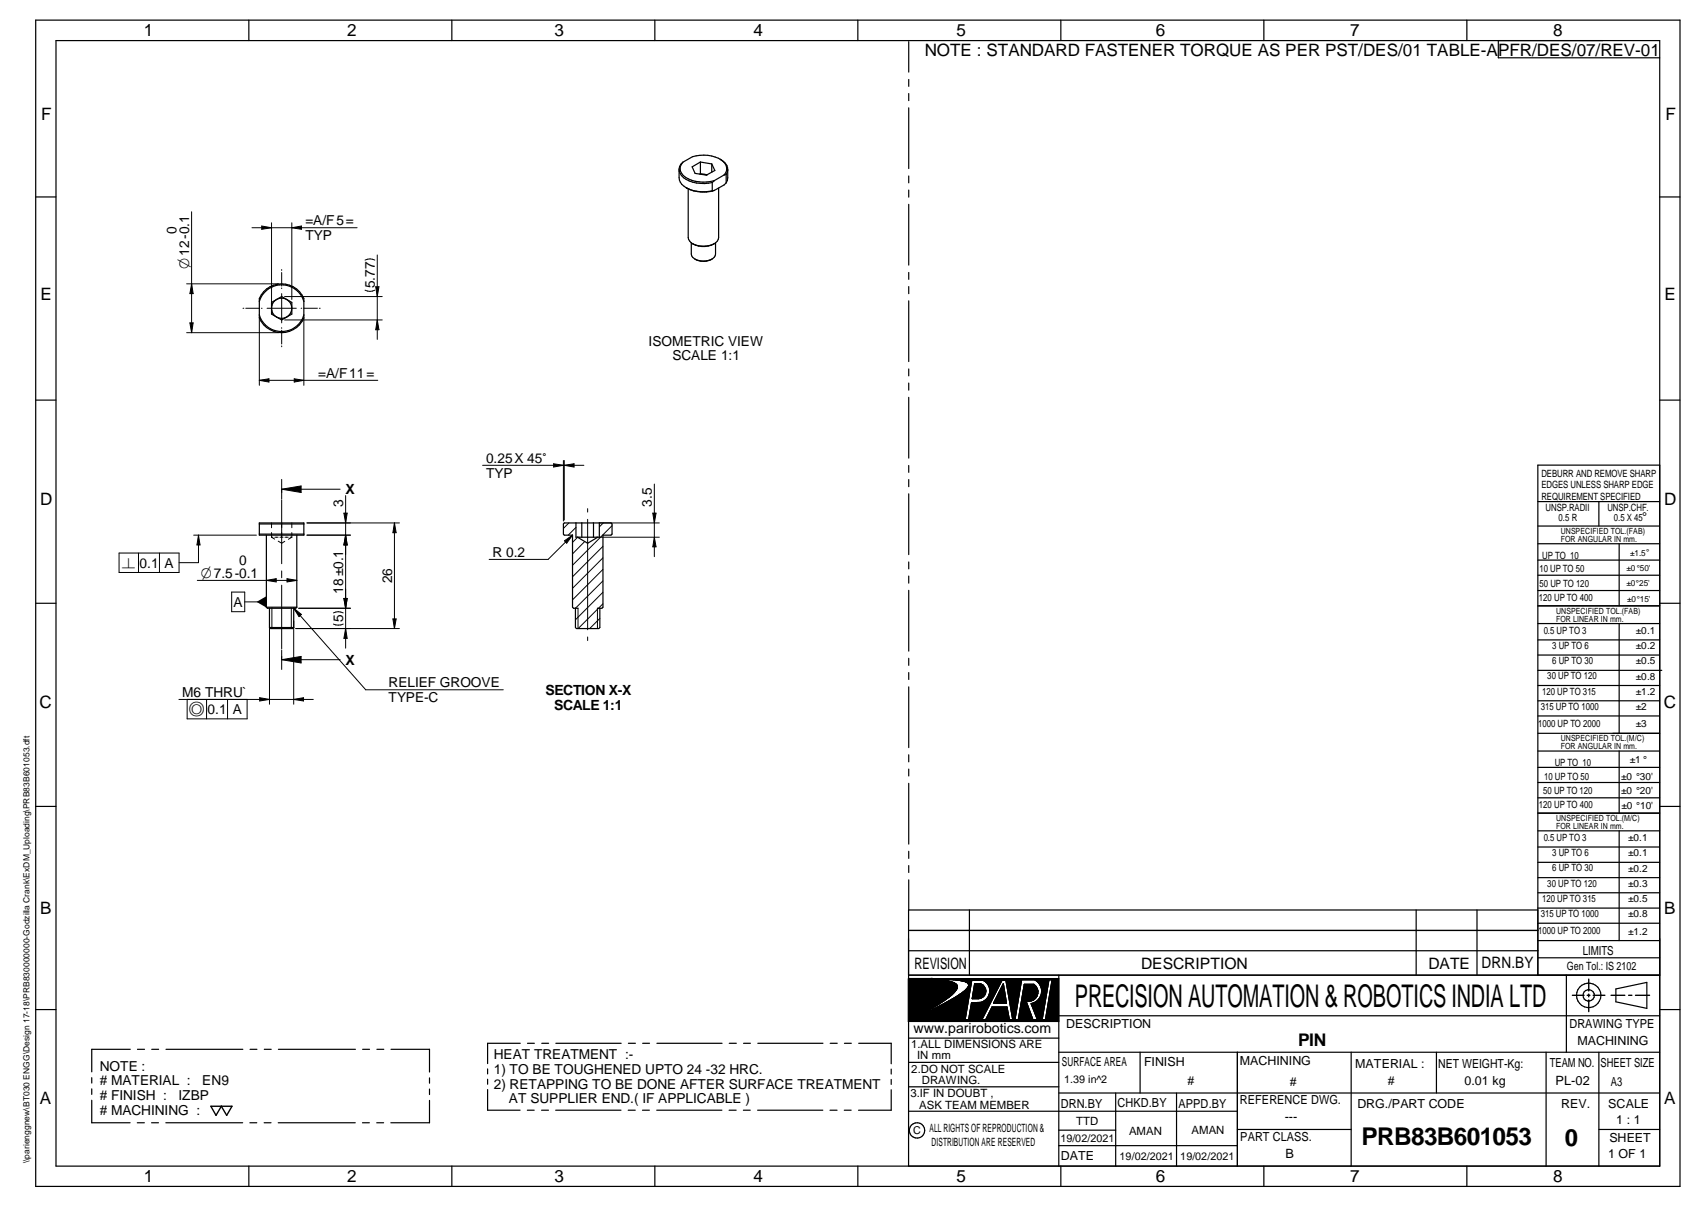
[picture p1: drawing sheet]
<svg xmlns="http://www.w3.org/2000/svg" width="420mm" height="297mm" viewBox="0 0 420 297" stroke-linecap="round" stroke-linejoin="round" font-family="sans-serif">
<g fill="none" stroke="#000" stroke-width=".3">
<path d="M8.8 5h405v287h-405zM13.8 10h395v277h-395zM61.3 5v5M111.3 5v5M161.3 5v5M211.3 5v5M223.8 10.2v7.5M223.8 19.6v1.7M261.3 5v5M311.3 5v5M361.3 5v5M369 10v4.2h39.8"/>
<path d="M168.2 39.9a2.44 2.44 0 0 0 .8 4.3 9 9 0 0 0 6.4 .7M168.2 39.9a8.4 8.4 0 0 1 9.4-.5 2.32 2.32 0 0 1 .7 3.7M168.2 39.9a2.3 2.3 0 0 0 .7 3.7 9.1 9.1 0 0 0 7 .8M172.5 39.9v2.9M172.5 39.9l-2 1.2 .7 1.6 2.8 .4 2.1-1.1-.8-1.7M172.5 39.9l2.8 .4M177.3 39.2a2.62 2.62 0 0 1 1.5 3.8M223.8 23v1.8M223.8 26.5v15M8.8 48.5h5M167.2 41.7a3.8 3.8 0 0 0 1.3 4.1 9.2 9.2 0 0 0 7.4 1.1M169 46.2l.2 .1a7.6 7.6 0 0 0 3.7 .9"/>
<path d="M169.5 46.5v12a2.18 2.18 0 0 0 1.2 1.6M170.3 59.7v2.8a2.52 2.52 0 0 0 2.6 1.8 2.9 2.9 0 0 0 3.3-1.8v-2.8M170.6 60l.2 .1M172.5 42.8h-.2M172.5 42.8l1.4 .2M172.8 42.9l1.1 .1M173.9 43h.3M173.9 43h.2M175.3 40.3v2.1M175.4 44.9v2.1M175.4 47l-1.8 .2M175.9 60l-.8 .4"/>
<path d="M175.9 46.9l-.5 .1M175.9 44.4l-.5 .5M177 46.3v12.2a2.15 2.15 0 0 1-1.9 1.8M178.3 43.1l-2.4 1.3M178.8 45l-.5 .5-2.4 1.4M178.8 43l-.5 .1M178.8 43v2M179.2 41.7v2l-.4 1.3M223.8 43.3v1.7M223.8 46.8v1.7M223.8 50.3v14.9M408.8 48.5h5"/>
<path d="M63.9 74.2a5.7 5.7 0 0 1 5.5-4.1 5.7 5.7 0 0 1 5.4 4.1M63.9 77.5a5.7 5.7 0 0 0 5.5 4.1 5.7 5.7 0 0 0 5.4-4.1M66.9 74.4l2.5-1.4 2.5 1.4v2.9l-2.5 1.4-2.5-1.4zM170.7 60.1l1.4 .4M170.8 60.1l1.3 .4M171.1 63.8a4.3 4.3 0 0 0 4.3 0M172.1 60.5h2.3M172.1 60.5l.7 .2 1.6-.2M175.1 60.3l-.7 .2M223.8 67.1v1.6M223.8 70.5v1.8M223.8 74v15"/>
<path d="M8.8 98.5h5M223.8 90.8v1.7M223.8 94.3v1.7M223.8 97.8v14.9M408.8 98.5h5M223.8 114.6v1.6M223.8 118v1.8M408.8 114.5h-30.1v125.5M63.9 128.7h10.9v3h-10.9zM63.9 128.9h10.9M63.9 131.4h10.9M65.6 131.7v17.7"/>
<path d="M73.1 131.7v17.7M141.8 128.7v3.5h5.8v-3.5M142.2 132.2l2.5 1.5 2.5-1.5M143.3 128.7v3.5M146.2 128.7v3.5M223.8 121.5v15M223.8 138.3v1.7M378.7 123.4h30.1M378.7 133.8h30.1M378.7 137.8h30.1M378.7 129.5h30.1M393.8 123.4v6.1"/>
<path d="M398.8 133.8v15.3M8.8 148.5h5M65.6 149.4h7.5M65.6 149.4l.3 .3h6.9l.3-.3M66.4 154.4h5.9M66.4 154.4l.2 .3h5.5l.2-.3M66.4 149.7v4.7M72.3 149.7v4.7M141.7 149.7v4.7l.3 .3h5.5l.2-.3v-4.7M142.4 149.7h-1.1l-.3-.3v-17.7h-2l-.2-.3v-2.5l.2-.2h11.5l.2 .2v2.5l-.2 .3h-2v17.7l-.3 .3h-1.1M223.8 141.8v1.7M223.8 145.3v14.9"/>
<path d="M378.7 141.6h30.1M378.7 145.3h30.1M378.7 149.1h30.1M378.7 153.5h30.1M378.7 157.5h30.1M398.8 153.5v27M408.8 148.5h5M223.8 162v1.7M223.8 165.5v1.7M223.8 169v15M378.7 161.2h30.1M378.7 165h30.6"/>
<path d="M378.7 168.7h30.1M378.7 172.5h30.1M378.7 176.2h30.1M8.8 198.5h5M223.8 185.8v1.7M223.8 189.3v1.7M223.8 192.8v14.9M378.7 184.8h30.1M378.7 188.8h30.1M378.7 192.6h30.1M378.7 196.3h30.1M378.7 180.5h30.1"/>
<path d="M398.8 184.8v15.3M408.8 198.5h5M223.8 209.5v1.7M223.8 213v1.7M223.8 216.5v7.5M378.7 200.1h30.1M378.7 204.5h30.1M378.7 208.4h30.1M378.7 212.2h30.1M378.7 216h30.1M378.7 219.7h30.1M398.8 204.5v27"/>
<path d="M223.8 240h185M223.8 229h154.9M223.8 234h154.9M238.7 223.9v16M260.8 240v47M348.8 223.9v16M363.8 223.9v16M378.7 223.9h-154.9v63.1M378.7 223.5h30.1M378.7 227.2h30.1M378.7 231.5h30.1M378.7 235.7h30.1"/>
<path d="M385.8 240v19M8.8 248.5h5M32.1 258.2h-9.5v5.6M33.9 258.2h1.7M37.4 258.2h1.7M40.9 258.2h18.9M61.6 258.2h1.7M65.1 258.2h1.7M68.6 258.2h18.9M89.3 258.2h1.7M92.8 258.2h1.7M96.3 258.2h9.5v5.6"/>
<path d="M128.1 256.8h-8v4.9M129.9 256.8h1.7M133.4 256.8h1.7M136.9 256.8h16.1M154.8 256.8h1.7M158.3 256.8h1.7M161.8 256.8h16M179.6 256.8h1.7M183.1 256.8h1.7M186.6 256.8h16.1M204.5 256.8h1.7M208 256.8h1.7"/>
<path d="M211.5 256.8h8v5M223.8 255.5h37M223.8 251.4h37M223.8 240.8h37M260.8 250h148M260.8 259h148M280.8 259v10M304.7 259v28M332.8 259v28M353.8 259v10M380.8 259v28M393.8 259v28"/>
<path d="M398 243.4l7.6-1.6v6.4l-7.6-1.7zM408.8 248.5h5M22.6 270.8v5.5h9.4M22.6 265.2v1.3M22.6 268v1.3M33.8 276.3h1.7M37.3 276.3h1.7M40.8 276.3h19M61.5 276.3h1.7M65.1 276.3h1.6M68.5 276.3h19M89.3 276.3h1.7"/>
<path d="M92.8 276.3h1.7M105.8 270.8v5.5h-9.5M105.8 265.3v1.3M105.8 268v1.4M120.1 263.1v1.2M120.1 265.6v1.2M120.1 268.1v5.1h8M129.9 273.2h1.7M133.4 273.2h1.7M136.9 273.2h16M154.7 273.2h1.8M158.2 273.2h1.7"/>
<path d="M161.7 273.2h16.1M179.6 273.2h1.7M183.1 273.2h1.7M186.6 273.2h16M204.4 273.2h1.8M207.9 273.2h1.7M219.5 268.2v5h-8.1M219.5 263.1v1.2M219.5 265.6v1.3M223.8 261.5h37M223.8 267.5h37M223.8 273.5h80.9"/>
<path d="M260.8 269h148M260.8 278.1h14M274.8 269v18M289.8 269v18M304.7 278h28.1M393.8 278h15M61.3 287v5M111.3 287v5M161.3 287v5M211.3 287v5M260.8 281.9h43.9M261.3 287v5"/>
<path d="M311.3 287v5M361.3 287v5"/>
<circle cx="69.3" cy="75.9" r="6"/>
<circle cx="69.4" cy="75.9" r="2.5"/>
<circle cx="391.3" cy="244.9" r="1.41"/>
<circle cx="391.3" cy="245" r="3"/>
<circle cx="225.9" cy="278.2" r="1.89"/>
</g>
<g fill="none" stroke="#000" stroke-width=".34">
<path d="M226.4 249.9l-2.6 1.5M226.9 249.6l-.2 .2M227.8 249.1l-.3 .2M229.3 240.8l1.5 .2M229.3 240.8l4.3 .7M229.3 240.8l5.6 .3M229.6 240.8l.4 .1M230 240.9l3.6 .1M230 240.9l-6.2-.1v10.6M230.8 241l2.8 .5M230.8 241l.5 .1M231 247.2l-7.2 4.2"/>
<path d="M231.4 247.6l-.3 .2M231.7 247.4l-.3 .2M232 241.2h.3M233.3 241h.3M233.6 241.5l.7 .1M233.6 241l1.2 .1M233.8 241.5l.2 .1M234.3 241.6l1.1 .5 .3 .5M234.3 241.6l1.1 .6M234.5 244.7l-3.6 2.6-2.8 1.7M234.8 241.1l2.9 .5M234.9 241.1l2.8 .5"/>
<path d="M234.9 245.7l-5 2.7-6.1 3M235 245.7l-5.3 2.8-5.9 2.9M235.4 243.7l-1.1 1.2-3.1 2.2M235.4 243.7l-.4 .5M235.5 243.5l-.1 .2M235.6 242.4l.1 .2M235.6 243.4l-.1 .1M235.7 242.6l-.2 .9M235.7 242.6l-.3 1.1M236 245l-1 .7M236 245l-1.1 .7M237.5 243.9l-1.5 1.1"/>
<path d="M237.7 241.6l.8 .4M237.7 241.6l.8 .4 .1 .3M238.3 243.2l-.8 .7M238.4 243l-.1 .1M238.4 241.9l.1 .1M238.5 242.9l-.1 .1M238.5 242.9l-.9 .9M238.5 242l.1 .6M238.5 242.7v.2M238.6 242.5l-.1 .2M239.3 241.2h2.8a2.94 2.94 0 0 1 1.7 3 2.94 2.94 0 0 1-2.2 2.5l-2.3 .1-.7 4.2h-1zM240.1 242.1h1.4a1.85 1.85 0 0 1 1.2 2.1 1.85 1.85 0 0 1-1.7 1.5h-1.5z"/>
<path d="M246.7 241.2h1.1l1.7 9.8h-.9l-.6-3.1h-3.7l-1.5 3.1h-1zM247.1 242.2l.8 4.7h-3.2zM251.6 241.1h3.2a3.2 3.2 0 0 1 1.7 3.3 3.2 3.2 0 0 1-2.5 2.6l1.6 4h-1.2l-1.8-4.7a2.25 2.25 0 0 0 2.8-1.2 2.25 2.25 0 0 0-.8-2.8h-2.3l-1.5 8.7h-.9zM258.3 241.1h.9l-1.7 9.9h-.9zM387.3 244.9h2.8M390.9 244.9h.7M391.3 241v2.9M391.3 244.6v.7M391.3 246.1v2.9M392.4 244.9h2.9M396.8 244.9h3.4M401.1 244.9h.8"/>
<path d="M402.8 244.9h3.5M51.9 272.2h5.2l-1.3 2.3-1.3-2.3-1.3 2.3z"/>
</g>
<g fill="#000">
<path d="M64.5 55.6l2.4 .4-2.4 .4zM71.9 56l2.3-.4v.8zM46.8 79.5h.8l-.4 2.4zM47.2 69.8l.4 2.5h-.8zM92.5 70.6h.8l-.4 2.4zM63.9 93.6l2.3-.4v.8zM72.5 93.2l2.3 .4-2.3 .4zM92.9 78.7l.4 2.5h-.8zM69.4 120.4l4.8-.8v1.6zM136.3 114.1l2.5 .4-2.5 .4zM139 114.5l2.4-.4v.8zM48.9 131.7l.4 2.4h-.8z"/>
<path d="M85.1 131.7l.4 2.4h-.8zM84.7 126.3h.8l-.4 2.4zM97.1 128.7l.5 2.4h-.8zM139 133.1l2-1.4-1.4 2zM161.2 132.2l.4 2.4h-.8zM160.8 126.3h.8l-.4 2.4zM63.2 148.1l2.4-1.4v2.8zM65.6 142.8l2.4-.4v.8zM70.7 142.4l2.4 .4-2.4 .4zM72.3 149.7l1.9 1.5-.6 .6zM85.1 154.7l.4 2.4h-.8zM84.7 147.3h.8l-.4 2.4z"/>
<path d="M96.8 152.3h.8l-.5 2.4zM64 171.7l2.4 .4-2.4 .4zM69.4 162.3l4.8-.8v1.7zM72.3 172.1l2.4-.4v.8zM247.1 242.2l.8 4.7h-3.2z"/>
<path d="M223.8 240.8h5.5l4.1 .6a2.33 2.33 0 0 1 2.3 1.5l-.6 1.2-2.2 1.9-3.2 2-5.9 3.4z" fill-rule="evenodd"/>
<path d="M229.3 240.8l7.2 .5 1.8 .5 .3 .3v.5l-.4 .7-.8 .7-2.4 1.7-5.3 2.8-5.9 2.9h37v-10.6zM246.7 241.2h1.1l1.7 9.8h-.9l-.6-3.1h-3.7l-1.5 3.1h-1zM239.3 241.2h2.8a2.94 2.94 0 0 1 1.7 3 2.94 2.94 0 0 1-2.2 2.5l-2.3 .1-.7 4.2h-1zM251.6 241.1h3.2a3.2 3.2 0 0 1 1.7 3.3 3.2 3.2 0 0 1-2.5 2.6l1.6 4h-1.2l-1.8-4.7a2.25 2.25 0 0 0 2.8-1.2 2.25 2.25 0 0 0-.8-2.8h-2.3l-1.5 8.7h-.9zM258.3 241.1h.9l-1.7 9.9h-.9z" fill-rule="evenodd"/>
<path d="M240.1 242.1h1.4a1.85 1.85 0 0 1 1.2 2.1 1.85 1.85 0 0 1-1.7 1.5h-1.5z" fill-rule="evenodd"/>
</g>
<g fill="#000">
<circle cx="235.4" cy="242.2" r=".17"/>
<circle cx="235.5" cy="242.3" r=".17"/>
<circle cx="238.4" cy="241.9" r=".17"/>
</g>
<g fill="none" stroke="#000" stroke-width=".25">
<path d="M47.2 52.1v29.8M62 56h26M64.5 55.6l2.4 .4-2.4 .4zM66.9 54.8v20.3M71.9 54.8v18.9M71.9 56l2.3-.4v.8zM46 69.8h22.7M46.8 79.5h.8l-.4 2.4zM47.2 69.8l.4 2.5h-.8zM59.8 75.9h.3M60.5 75.9h3.4M63.9 78.2v16.6"/>
<path d="M64.4 75.9h.1M65.8 75.9h7.2M69.4 66.3v.2M69.4 67.1v3.3M69.4 70.9v.1M69.4 72.3v7.2M70.1 78.7h24M70.1 73h24M74.2 75.9h.1M74.8 75.9h3.4M74.8 78.2v16.6M78.6 75.9h.3"/>
<path d="M89.9 71.4a2.6 2.6 0 0 0 2.4 0M89.9 64a2.6 2.6 0 0 1 2.4 0M92.5 70.6h.8l-.4 2.4zM92.9 78.7l.4 2.5h-.8zM92.9 62.7v20.8M46 81.9h22.7M63.9 93.6l2.3-.4v.8zM63.9 93.6h29.1M69.4 80.6v.2M69.4 81.3v3.4M69.4 85.1v.2M72.5 93.2l2.3 .4-2.3 .4z"/>
<path d="M69.4 118v4.8M118.9 114.5h24.9M136.3 114.1l2.5 .4-2.5 .4zM138.8 113.3v14.9M139 113.3v14.7M139 114.5l2.4-.4v.8zM161.2 119.1v17.9M29.3 136.1h14.8v4.8h-14.8zM34.1 136.1v4.8M39.3 136.1v4.8M47.7 131.7h15.5M48.9 131.7l.4 2.4h-.8z"/>
<path d="M48.9 131.7v6.8h-4.8M66.9 128.7v1.2M66.9 131.1v1.1M66.9 132.2h.3M66.9 132.2l.7 .5M67.7 132.2h.8M68.5 133.2l.9 .5 .7-.5M68.9 132.2h.8M69.4 123v15.7M69.4 120.4h14.4M69.4 120.4l4.8-.8v1.6zM70.2 132.2h.8"/>
<path d="M71.4 132.2h.5M71.9 128.7v1.2M71.9 131.1v1.1M71.9 132.2l-.9 .5M75.6 128.7h22.8M75.6 131.7h10.7M84.7 126.3h.8l-.4 2.4zM85.1 122v37.5M85.1 131.7l.4 2.4h-.8zM97.1 128.7l.5 2.4h-.8zM97.1 128.7v26M139 133.1l2-1.4-1.4 2z"/>
<path d="M140.1 128.7l-1.3 1.3M141 131.7l-6 6h-14.5M141.8 129.8l-1.9 1.9M142.3 132.2l-1.3 1.3M144 133.3l-3 3M144.7 125.2v.8M144.7 127.8v27.2M147.6 132.2h14.8M147.6 128.7h14.8M148.5 134.5l-7.5 7.4M148.5 137.3l-7.5 7.5M148.6 128.7l-1 1"/>
<path d="M150.7 129.4l-9.7 9.7M160.8 126.3h.8l-.4 2.4zM161.2 132.2l.4 2.4h-.8zM48.6 142.8h24.5M57.1 145.7h3.2v4.8h-3.2zM60.3 148.1h5.3M65.6 142.8l2.4-.4v.8zM66.4 152.8v20.5M67 149.7v5M69.4 140.5v1.7M69.4 144v15.7M69.4 160v4.8"/>
<path d="M70.7 142.4l2.4 .4-2.4 .4zM71.7 149.7v5M72.3 152.8v20.5M72.3 149.7l17.8 20.1h33.8M72.3 149.7l1.9 1.5-.6 .6zM72.8 154.7h25.6M73.6 149.7h12.7M82.1 153.6a2.99 2.99 0 0 0 2.4 0M82.1 150.8a2.6 2.6 0 0 1 2.4 0M84.7 147.3h.8l-.4 2.4zM85.1 154.7l.4 2.4h-.8zM96.8 152.3h.8l-.5 2.4z"/>
<path d="M142.4 149.7v5M144.7 156.8v.8M147.1 149.7v5M147.7 152.2l-2.5 2.5M148.5 140.1l-7.5 7.5M148.5 143l-6.8 6.7M148.5 145.8l-6.8 6.7M148.5 148.6l-6.1 6.1M44.1 172.1h33.1M46.1 172.1v4.8h14.8v-4.8M50.9 172.1v4.8M56 172.1v4.8"/>
<path d="M64 171.7l2.4 .4-2.4 .4zM69.4 162.3l4.8-.8v1.7zM69.4 162.3h14.4M72.3 172.1l2.4-.4v.8z"/>
</g>
<text font-size="7.7" x="264.7" y="247.9">PRECISION AUTOMATION &amp; ROBOTICS INDIA LTD</text>
<text font-size="6" x="335.3" y="281.7">PRB83B601053</text>
<text font-size="5.9" x="385.4" y="282.1">0</text>
<text font-size="4.3" x="319.7" y="257.4">PIN</text>
<g font-size="4.2">
<text x="35.4" y="9">1</text>
<text x="85.5" y="8.9">2</text>
<text x="136.6" y="9">3</text>
<text x="185.6" y="9">4</text>
<text x="235.6" y="9">5</text>
<text x="284.6" y="8.8">6</text>
<text x="332.6" y="9">7</text>
<text x="382.6" y="9">8</text>
<text x="227.7" y="13.8">NOTE : STANDARD FASTENER TORQUE AS PER PST/DES/01 TABLE-A</text>
<text x="369" y="13.7">PFR/DES/07/REV-01</text>
<text x="10.1" y="29.6">F</text>
<text x="410.2" y="29.6">F</text>
<text x="9.9" y="73.9">E</text>
<text x="409.9" y="73.9">E</text>
<text x="9.9" y="124.2">D</text>
<text x="409.9" y="124.2">D</text>
<text x="9.7" y="174.3">C</text>
<text x="409.7" y="174.3">C</text>
<text x="9.9" y="225">B</text>
<text x="409.8" y="225">B</text>
<text x="9.8" y="271.7">A</text>
<text x="409.8" y="271.7">A</text>
<text x="35.4" y="291">1</text>
<text x="85.5" y="290.9">2</text>
<text x="136.6" y="291">3</text>
<text x="185.6" y="291">4</text>
<text x="235.6" y="291">5</text>
<text x="284.6" y="290.8">6</text>
<text x="332.6" y="291">7</text>
<text x="382.6" y="291">8</text>
</g>
<g font-size="3.9">
<text x="225.2" y="238.6">REVISION</text>
<text x="281" y="238.6">DESCRIPTION</text>
<text x="351.8" y="238.4">DATE</text>
<text x="364.9" y="238.3">DRN.BY</text>
</g>
<g font-size="3.7">
<text x="46.6" y="66.2" transform="rotate(-90 46.6 66.2)">O12-0.1</text>
<text x="30" y="139.7">n</text>
<text x="49.4" y="142.2">O7.5-0.1</text>
<text x="46.5" y="175.7">a</text>
</g>
<text font-size="3.5" x="224.9" y="254.3">www.parirobotics.com</text>
<g font-size="3.4">
<text x="43.5" y="57.6" transform="rotate(-90 43.5 57.6)">0</text>
<text x="75.2" y="55.5">=A/F5=</text>
<text x="75.2" y="59.1">TYP</text>
<text x="92.3" y="71" transform="rotate(-90 92.3 71)">5.77</text>
<text x="159.8" y="85">ISOMETRIC VIEW</text>
<text x="165.6" y="88.6">SCALE 1:1</text>
<text x="78.4" y="93">=A/F11=</text>
<text x="119.7" y="113.9">0.25X 45v</text>
<text x="119.7" y="117.5">TYP</text>
<text x="84.5" y="124.7" transform="rotate(-90 84.5 124.7)">3</text>
<text x="85.1" y="121.6">X</text>
<text x="160.6" y="124.7" transform="rotate(-90 160.6 124.7)">3.5</text>
<text x="121.3" y="137.1">R 0.2</text>
<text x="34.4" y="139.7">0.1 A</text>
<text x="58.9" y="139.1">0</text>
<text x="96.6" y="143.6" transform="rotate(-90 96.6 143.6)">26</text>
<text x="57.5" y="149.4">A</text>
<text x="84.5" y="146.1" transform="rotate(-90 84.5 146.1)">18±0.1</text>
<text x="84.5" y="153.1" transform="rotate(-90 84.5 153.1)">5</text>
<text x="85.1" y="163.6">X</text>
<text x="44.9" y="171.5">M6 THRU`</text>
<text x="95.7" y="169.2">RELIEF GROOVE</text>
<text x="95.7" y="172.8">TYPE-C</text>
<text x="134.4" y="171.2">SECTION X-X</text>
<text x="51.1" y="175.7">0.1 A</text>
<text x="136.5" y="174.8">SCALE 1:1</text>
<text x="24.6" y="263.5">NOTE :</text>
<text x="121.6" y="260.7">HEAT TREATMENT :-</text>
<text x="24.6" y="267.1"># MATERIAL :</text>
<text x="49.8" y="267.1">EN9</text>
<text x="121.6" y="264.3">1) TO BE TOUGHENED UPTO 24 -32 HRC.</text>
<text x="121.6" y="267.9">2) RETAPPING TO BE DONE AFTER SURFACE TREATMENT</text>
<text x="24.6" y="270.7"># FINISH :</text>
<text x="24.6" y="274.3"># MACHINING :</text>
<text x="44" y="270.7">IZBP</text>
<text x="125.3" y="271.5">AT SUPPLIER END.( IF APPLICABLE )</text>
</g>
<g font-size="3.1">
<text x="404.4" y="128.3">°</text>
<text x="389.8" y="234.9">LIMITS</text>
<text x="262.6" y="253">DESCRIPTION</text>
<text x="386.5" y="253">DRAWING TYPE</text>
<text x="388.5" y="257.1">MACHINING</text>
<text x="261.5" y="262.3">SURFACE AREA</text>
<text x="281.8" y="262.3">FINISH</text>
<text x="305.4" y="262.2">MACHINING</text>
<text x="333.8" y="262.8">MATERIAL :</text>
<text x="354.2" y="262.7">NET WEIGHT-Kg:</text>
<text x="381.7" y="262.6">TEAM NO.</text>
<text x="394.2" y="262.6">SHEET SIZE</text>
<text x="292.4" y="267">#</text>
<text x="317.7" y="267.2">#</text>
<text x="341.8" y="267.1">#</text>
<text x="360.7" y="267">0.01 kg</text>
<text x="383.1" y="267.1">PL-02</text>
<text x="396.7" y="267.4">A3</text>
<text x="261.3" y="272.6">DRN.BY</text>
<text x="275.2" y="272.5">CHKD.BY</text>
<text x="290.3" y="272.7">APPD.BY</text>
<text x="305.4" y="271.8">REFERENCE DWG.</text>
<text x="316.4" y="275.9">---</text>
<text x="334.3" y="272.8">DRG./PART CODE</text>
<text x="384.5" y="272.7">REV.</text>
<text x="396.1" y="272.6">SCALE</text>
<text x="305.5" y="280.8">PART CLASS.</text>
<text x="396.4" y="281.1">SHEET</text>
<text x="398" y="276.5">1 : 1</text>
<text x="261.3" y="285.6">DATE</text>
<text x="316.6" y="284.9">B</text>
<text x="396.1" y="284.9">1 OF 1</text>
</g>
<g font-size="2.8">
<text x="385.9" y="238.7">Gen Tol.: IS 2102</text>
<text x="224.4" y="257.9">1.ALL DIMENSIONS ARE</text>
<text x="224.4" y="264">2.DO NOT SCALE</text>
<text x="225.9" y="260.7">IN mm</text>
<text x="227.1" y="266.8">DRAWING.</text>
<text x="224.2" y="270">3.IF IN DOUBT ,</text>
<text x="226.4" y="272.8">ASK TEAM MEMBER</text>
<text x="228.9" y="278.7">ALL RIGHTS OF REPRODUCTION &amp;</text>
<text x="265" y="276.8">TTD</text>
<text x="278.1" y="279.2">AMAN</text>
<text x="293.5" y="279.1">AMAN</text>
<text x="229.4" y="282.1">DISTRIBUTION ARE RESERVED</text>
</g>
<g font-size="2.7">
<text x="262.1" y="266.5">1.39 in^2</text>
<text x="224.9" y="279.2">C</text>
<text x="261.1" y="281">19/02/2021</text>
<text x="275.7" y="285.5">19/02/2021</text>
<text x="290.7" y="285.5">19/02/2021</text>
</g>
<g font-size="2.5">
<text x="379.6" y="117.4">DEBURR AND REMOVE SHARP</text>
<text x="379.6" y="120.2">EDGES UNLESS SHARP EDGE</text>
<text x="379.6" y="123">REQUIREMENT SPECIFIED</text>
<text x="380.7" y="125.9">UNSP.RADII</text>
<text x="395.9" y="125.8">UNSP.CHF.</text>
<text x="383.9" y="128.3">0.5 R</text>
<text x="397.5" y="128.2">0.5 X 45</text>
<text x="379.8" y="137.5">UP TO 10</text>
<text x="379.1" y="140.9">10 UP TO 50</text>
<text x="379" y="147.9">120 UP TO 400</text>
<text x="379.2" y="144.4">50 UP TO 120</text>
<text x="380.2" y="155.9">0.5 UP TO 3</text>
<text x="402.9" y="156">±0.1</text>
<text x="382.3" y="159.7">3 UP TO 6</text>
<text x="402.9" y="159.7">±0.2</text>
<text x="381.1" y="167.2">30 UP TO 120</text>
<text x="382.3" y="163.4">6 UP TO 30</text>
<text x="402.9" y="163.5">±0.5</text>
<text x="402.9" y="167.3">±0.8</text>
<text x="379.8" y="170.9">120 UP TO 315</text>
<text x="402.9" y="171">±1.2</text>
<text x="378.8" y="178.9">1000 UP TO 2000</text>
<text x="379.5" y="174.7">315 UP TO 1000</text>
<text x="402.9" y="174.8">±2</text>
<text x="402.9" y="179">±3</text>
<text x="380.3" y="192">10 UP TO 50</text>
<text x="382.9" y="188.6">UP TO 10</text>
<text x="399.3" y="191.9">±0 °30'</text>
<text x="401.4" y="187.7">±1 °</text>
<text x="380.1" y="195.4">50 UP TO 120</text>
<text x="399.3" y="195.3">±0 °20'</text>
<text x="379" y="198.9">120 UP TO 400</text>
<text x="399.3" y="199.1">±0 °10'</text>
<text x="380.2" y="206.9">0.5 UP TO 3</text>
<text x="401" y="207">±0.1</text>
<text x="382.3" y="210.7">3 UP TO 6</text>
<text x="382.3" y="214.4">6 UP TO 30</text>
<text x="401" y="210.7">±0.1</text>
<text x="401" y="214.5">±0.2</text>
<text x="379.8" y="222">120 UP TO 315</text>
<text x="381.1" y="218.2">30 UP TO 120</text>
<text x="401" y="218.2">±0.3</text>
<text x="401" y="222">±0.5</text>
<text x="379.5" y="225.7">315 UP TO 1000</text>
<text x="401" y="225.8">±0.8</text>
<text x="378.8" y="230">1000 UP TO 2000</text>
<text x="401" y="230">±1.2</text>
</g>
<g font-size="2.1">
<text x="384.4" y="131.3">UNSPECIFIED TOL.(FAB)</text>
<text x="384.4" y="133.4">FOR ANGULAR IN mm.</text>
<text x="401.5" y="136.9">±1.5°</text>
<text x="400.5" y="140.6">±0 °50'</text>
<text x="400.6" y="144.3">±0°25'</text>
<text x="400.7" y="148">±0°15'</text>
<text x="383.2" y="151">UNSPECIFIED TOL.(FAB)</text>
<text x="383.2" y="153.1">FOR LINEAR IN mm.</text>
<text x="384.4" y="182.3">UNSPECIFIED TOL.(M/C)</text>
<text x="384.4" y="184.4">FOR ANGULAR IN mm.</text>
<text x="383.2" y="202">UNSPECIFIED TOL.(M/C)</text>
<text x="383.2" y="204.1">FOR LINEAR IN mm.</text>
<text x="7.2" y="286.3" transform="rotate(-90 7.2 286.3)">\\parienggnew\BT030 ENGG\Design 17-18\PRB830000000-Godzilla Crank\ExDM_Uploading\PRB83B601053.dft</text>
</g>
</svg>
